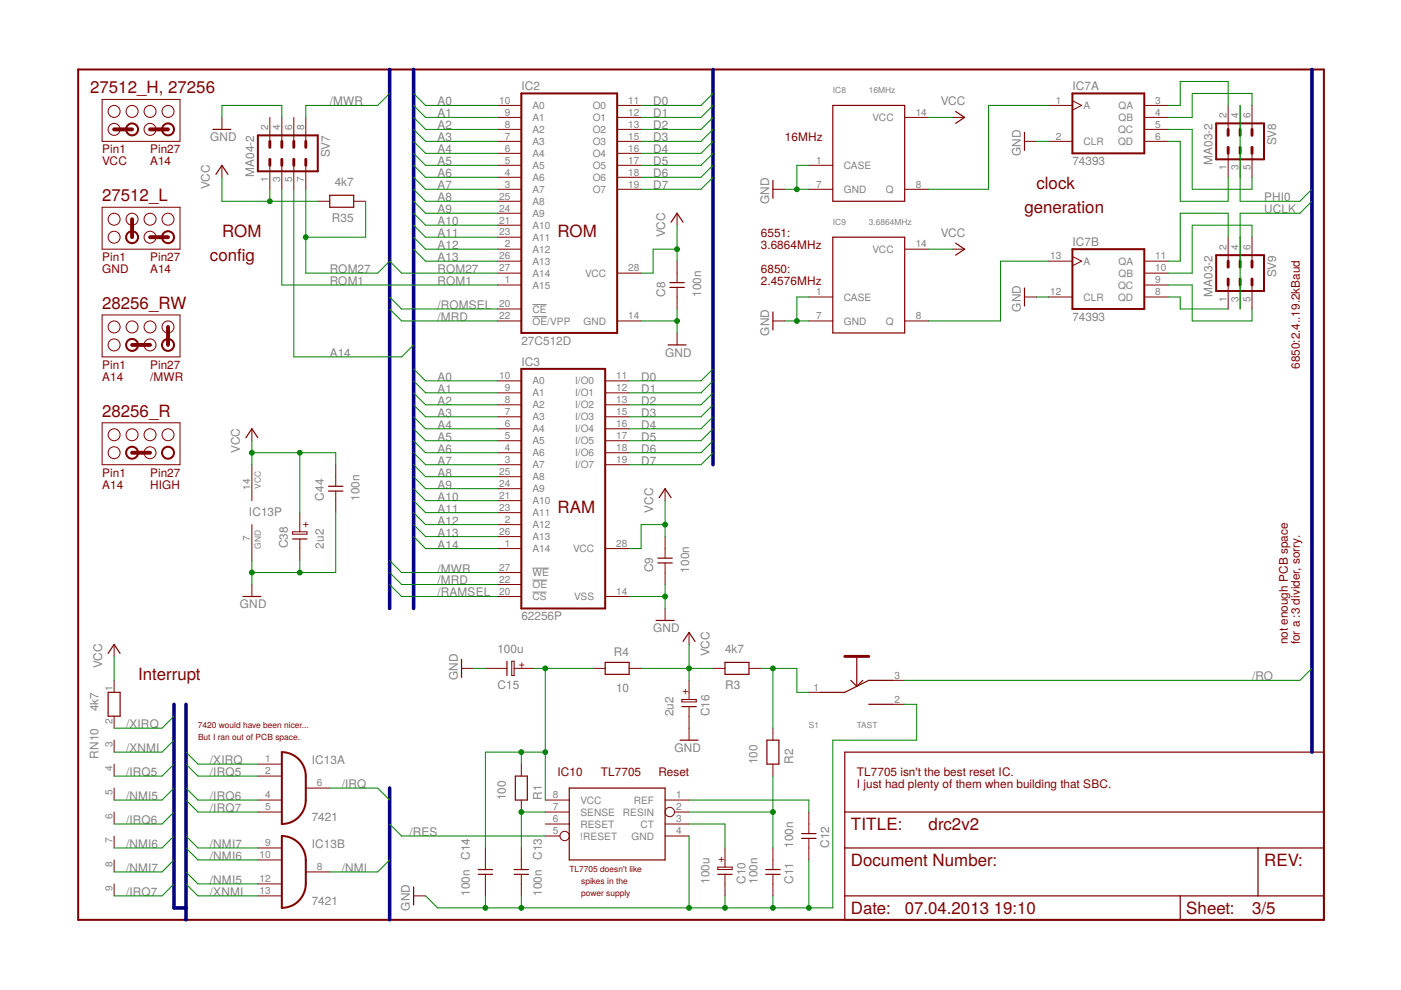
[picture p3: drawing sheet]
<svg xmlns="http://www.w3.org/2000/svg" width="297mm" height="210mm" viewBox="0 0 297 210" stroke-linecap="round" stroke-linejoin="round" font-family="sans-serif">
<path d="M112.9 64.6h3M112.9 67.1h3.1M112.9 120.5h3.5M112.9 123h3.1M112.9 125.5h3" fill="none" stroke="#808080" stroke-width=".21"/>
<g fill="none" stroke="#800000" stroke-width=".21">
<path d="M21.7 21.1h16.5v8.9h-16.5zM47.1 24.9v2.5M47.1 35.1v2.5M57.2 24.9v5.1M57.2 35.1v5M59.8 24.9v5.1M59.8 35.1v5M62.3 24.9v5.1M62.3 35.1v5M64.8 24.9v5.1M64.8 35.1v5M105.5 30h5"/>
<path d="M105.5 37.6h5M105.5 35.1h5M105.5 32.5h5M105.5 27.4h5M105.5 24.9h5M105.5 22.4h5M130.9 30h5M130.9 37.6h5M130.9 35.1h5M130.9 32.5h5M130.9 27.4h5M130.9 24.9h5"/>
<path d="M130.9 22.4h5M171.5 35.1h5.1M191.8 24.9h5.1M202 24.9h2.5M217.2 30h2.6M222.3 30h5.1M222.3 22.4h5.1M227.4 21.4l1.9 1-1.9 .9M242.6 30h5.1M242.6 27.4h5.1M242.6 24.9h5.1M242.6 22.4h5.1"/>
<path d="M260.4 22.4v5M260.4 32.5v5.1M262.9 22.4v5M262.9 32.5v5.1M265.5 22.4v5M265.5 32.5v5.1M21.7 43.9h16.5v8.9h-16.5zM67.4 42.7h2.5M75 42.7h2.5M105.5 52.8h5M105.5 40.1h5M105.5 47.8h5"/>
<path d="M105.5 50.3h5M105.5 45.2h5M105.5 42.7h5M105.5 55.4h5M105.5 57.9h5M130.9 40.1h5M130.9 57.9h5M143.6 45.2v2.6M143.6 55.4v4.5M163.9 40.1h2.5M171.5 40.1h5.1M191.8 52.8h5.1"/>
<path d="M191.8 40.1h5.1M202 52.8h2.5M222.3 55.4h5.1M227.4 54.4l1.9 1-1.9 .9M242.6 55.4h5.1M242.6 57.9h5.1M260.4 50.3v5.1M262.9 50.3v5.1M265.5 50.3v5.1M21.7 66.8h16.5v8.9h-16.5zM105.5 60.4h5M105.5 65.5h5"/>
<path d="M105.5 68.1h5M130.9 68.1h5M143.6 60.9v4.6M143.6 70.6v2.5M163.9 68.1h2.5M171.5 68.1h5.1M171.5 63h5.1M191.8 68.1h5.1M217.2 63h2.6M222.3 63h5.1M242.6 60.4h5.1M242.6 63h5.1"/>
<path d="M260.4 60.4v5.1M262.9 60.4v5.1M265.5 60.4v5.1M21.7 89.6h16.5v8.9h-16.5zM53.4 90.9v2.6M53.4 98.5v7.7M71.2 98.5v4.6M105.5 98.5h5M105.5 80.8h5M105.5 83.3h5M105.5 85.8h5M105.5 88.4h5"/>
<path d="M105.5 90.9h5M105.5 93.5h5M105.5 96h5M128.3 98.5h5.1M128.3 80.8h5.1M128.3 83.3h5.1M128.3 85.8h5.1M128.3 88.4h5.1M128.3 90.9h5.1M128.3 93.5h5.1M128.3 96h5.1M53.4 111.2v7.7"/>
<path d="M62 112.8h3.1v.5h-3.1zM63.6 108.7v4.1M63.6 114.3v4.6M71.2 104.1v4.6M105.5 101.1h5M105.5 103.6h5M105.5 106.2h5M105.5 108.7h5M105.5 111.2h5M105.5 113.8h5M105.5 116.3h5M128.3 116.3h5.1"/>
<path d="M141 103.6v2.6M141 113.8v4.5M141 119.4v4.5M24.2 136.6v2.6M53.4 123.9v2.6M105.5 121.4h5M105.5 123.9h5M105.5 126.5h5M128.3 126.5h5.1M141 129v2.6M146.1 134.1v2.5M24.2 144.3v2.5"/>
<path d="M24.2 151.8v2.6M24.2 156.9v2.6M97.9 141.7h2.5M102.9 141.7h4.6M108.5 140.2h.5v3h-.5zM109 141.7h4.1M125.8 141.7h2.5M133.4 141.7h2.5M144.6 148.3h3v.5h-3zM146.1 144.3v4M146.1 149.8v7.1M151.2 141.7h2.5"/>
<path d="M158.8 141.7h2.5M163.9 154.4v2.5M171.5 146.8h2.5M189.3 144.3h2.5M189.3 149.3h2.5M24.2 162v2.5M24.2 167.1v2.5M24.2 172.2v2.5M24.2 177.2v2.6M54.7 172.2h5.1M54.7 169.6h5.1M54.7 162h5.1"/>
<path d="M54.7 164.5h5.1M54.7 179.8h5.1M64.8 167.1h5.1M102.9 179.8v4.6M110.5 162v2.5M110.5 169.6v2.6M110.5 179.8v4.6M115.6 177.2h3.1M115.6 174.7h5.1M115.6 172.2h5.1M115.6 169.6h5.1M141 177.2h5.1"/>
<path d="M141 174.7h5.1M141 169.6h5.1M143 172.2h3.1M153.7 179.8v4.1M163.9 162v2.5M163.9 179.8v4.6M171.5 172.2v4.5M171.5 177.8v4.5M24.2 182.3v2.6M24.2 187.4v2.5M54.7 182.3h5.1M54.7 187.4h5.1"/>
<path d="M54.7 189.9h5.1M64.8 184.9h5.1M87.7 189.9h2.5M102.9 185.4v4.5M110.5 185.4v4.5M152.2 183.9h3v.5h-3zM153.7 185.4v4.5M163.9 185.4v4.5"/>
<circle cx="24.2" cy="27.4" r="1.27"/>
<circle cx="24.2" cy="23.6" r="1.27"/>
<circle cx="28" cy="23.6" r="1.27"/>
<circle cx="31.8" cy="23.6" r="1.27"/>
<circle cx="31.8" cy="27.4" r="1.27"/>
<circle cx="35.6" cy="23.6" r="1.27"/>
<circle cx="24.2" cy="46.5" r="1.27"/>
<circle cx="24.2" cy="50.3" r="1.27"/>
<circle cx="28" cy="46.5" r="1.27"/>
<circle cx="31.8" cy="50.3" r="1.27"/>
<circle cx="31.8" cy="46.5" r="1.27"/>
<circle cx="35.6" cy="46.5" r="1.27"/>
<circle cx="24.2" cy="73.1" r="1.27"/>
<circle cx="24.2" cy="69.3" r="1.27"/>
<circle cx="28" cy="69.3" r="1.27"/>
<circle cx="31.8" cy="73.1" r="1.27"/>
<circle cx="31.8" cy="69.3" r="1.27"/>
<circle cx="35.6" cy="69.3" r="1.27"/>
<circle cx="24.2" cy="92.2" r="1.27"/>
<circle cx="24.2" cy="96" r="1.27"/>
<circle cx="28" cy="92.2" r="1.27"/>
<circle cx="31.8" cy="92.2" r="1.27"/>
<circle cx="31.8" cy="96" r="1.27"/>
<circle cx="35.6" cy="92.2" r="1.27"/>
<circle cx="119.7" cy="177.2" r=".99"/>
<circle cx="142" cy="172.2" r=".99"/>
</g>
<path d="M24.2 27.4h3.8M31.8 27.4h3.8M28 46.5v3.8M31.8 50.3h3.8M28 73.1h3.8M35.6 69.3v3.8M28 96h3.8" fill="none" stroke="#800000" stroke-width=".83"/>
<g fill="none" stroke="#800000" stroke-width=".42">
<path d="M16.6 14.7h264.1v180.3h-264.1zM110.5 19.8h20.4v50.8h-20.4zM227.4 19.8h15.2v12.7h-15.2zM54.7 28.7h12.7v7.6h-12.7zM257.9 26.2h10.1v7.6h-10.1zM227.4 52.8h15.2v12.7h-15.2zM257.9 54.1h10.1v7.6h-10.1zM110.5 78.2h17.8v50.8h-17.8zM59.8 159.5a5.1 5.1 0 0 1 5 5v5.1a5.1 5.1 0 0 1-5 5.1zM59.8 177.2a5.1 5.1 0 0 1 5 5.1v5.1a5.1 5.1 0 0 1-5 5.1z"/>
<circle cx="28" cy="27.4" r="1.27"/>
<circle cx="35.6" cy="27.4" r="1.27"/>
<circle cx="28" cy="50.3" r="1.27"/>
<circle cx="35.6" cy="50.3" r="1.27"/>
<circle cx="28" cy="73.1" r="1.27"/>
<circle cx="35.6" cy="73.1" r="1.27"/>
<circle cx="28" cy="96" r="1.27"/>
<circle cx="35.6" cy="96" r="1.27"/>
</g>
<g fill="none" stroke="#800000" stroke-width=".25">
<path d="M45.1 27.4h3.9M45.8 37l1.3-1.9 1.2 1.9M163.9 38.2v3.8M176.6 22.4h15.2v20.3h-15.2zM202.6 23.6l1.9 1.3-1.9 1.3M217.2 28.1v3.8M69.9 41.4h5.1v2.5h-5.1zM142 59.9h3.1M142.3 47.1l1.3-1.9 1.2 1.9M176.6 50.3h15.2v20.3h-15.2zM202.6 51.6l1.9 1.2-1.9 1.3M141.6 73.1h3.9"/>
<path d="M142 60.9h3.1M163.9 66.1v3.9M217.2 61.1v3.8M52.1 92.8l1.3-1.9 1.3 1.9M62 114.3h3.1M69.7 104.1h3M69.7 103.1h3M139.5 119.4h3M139.5 118.3h3M139.7 105.5l1.3-1.9 1.3 1.9M22.9 138.5l1.3-1.9 1.3 1.9M51.5 126.5h3.8"/>
<path d="M97.9 139.8v3.8M139.1 131.6h3.8M144.8 136l1.3-1.9 1.3 1.9M181.7 139.2v6.3M22.9 146.8h2.6v5h-2.6zM107.5 140.2v3M128.3 140.4h5.1v2.6h-5.1zM144.2 156.9h3.8M144.6 149.8h3M153.7 140.4h5.1v2.6h-5.1zM162.6 156.9h2.5v5.1h-2.5zM179.1 159.5h101.6v35.5h-101.6z"/>
<path d="M180.4 144.3l1.3 1.2M182.9 144.3l-1.2 1.2M184.2 149.3h5.1M189.3 144.3h-5.1l-5.1 2.5h-5.1M109.3 164.5h2.5v5.1h-2.5zM120.7 167.1h20.3v15.2h-20.3zM170 177.8h3M170 176.7h3M179.1 179.8h101.6M179.1 172.2h101.6M266.7 179.8v10.1M87.7 188v3.9"/>
<path d="M101.4 185.4h3M101.4 184.4h3M109 185.4h3.1M109 184.4h3.1M152.2 185.4h3M162.3 185.4h3.1M162.3 184.4h3.1M179.1 189.9h101.6M250.2 189.9v5.1"/>
</g>
<g fill="none" stroke="#800000" stroke-width=".61">
<path d="M57.2 30v1.2M57.2 33.8v1.3M59.8 30v1.2M59.8 33.8v1.3M62.3 30v1.2M62.3 33.8v1.3M64.8 30v1.2M64.8 33.8v1.3M260.4 27.4v1.3M260.4 31.2v1.3M262.9 27.4v1.3M262.9 31.2v1.3"/>
<path d="M265.5 27.4v1.3M265.5 31.2v1.3M260.4 55.4v1.2M260.4 59.2v1.2M262.9 55.4v1.2M262.9 59.2v1.2M265.5 55.4v1.2M265.5 59.2v1.2M179.1 139.2h5.1"/>
</g>
<path d="M82.6 14.7v114.3M87.7 14.7v114.3M151.2 14.7v83.8M278.2 14.7v144.8M36.9 149.3v43.2h2.5M39.4 149.3v45.7M82.6 167.1v27.9" fill="none" stroke="#000080" stroke-width=".76"/>
<g fill="none" stroke="#008000" stroke-width=".21">
<path d="M82.6 19.8l-2.5 2.6h-15.3v2.5M87.7 19.8l2.5 2.6h15.3M151.2 19.8l-2.6 2.6h-12.7M47.1 24.9v-2.5h12.7v2.5M47.1 37.6v5.1h20.3M87.7 37.6l2.5 2.5h15.3M87.7 32.5l2.5 2.6h15.3M87.7 27.4l2.5 2.6h15.3M87.7 22.4l2.5 2.5h15.3M87.7 24.9l2.5 2.5h15.3M87.7 30l2.5 2.5h15.3M87.7 35.1l2.5 2.5h15.3"/>
<path d="M151.2 37.6l-2.6 2.5h-12.7M151.2 32.5l-2.6 2.6h-12.7M151.2 27.4l-2.6 2.6h-12.7M151.2 22.4l-2.6 2.5h-12.7M151.2 24.9l-2.6 2.5h-12.7M151.2 30l-2.6 2.5h-12.7M151.2 35.1l-2.6 2.5h-12.7M171.5 35.1h-2.5v5M196.9 24.9h5.1M219.8 30h2.5M222.3 22.4h-12.7v17.7h-12.7M247.7 27.4h5.1v12.7h12.7v-2.5"/>
<path d="M247.7 30h2.5v12.7h10.2v-5.1M247.7 22.4h2.5v-5.1h10.2v5.1M262.9 22.4v20.3h12.7l2.6-2.6M265.5 22.4v-2.6h-12.7v5.1h-5.1M57.2 40.1v2.6M59.8 40.1v20.3h45.7M62.3 40.1v35.6h22.9l2.5-2.6M64.8 40.1v17.8h15.3l2.5-2.5 2.6 2.5h20.3M77.5 42.7v7.6h-12.7M87.7 50.3l2.5 2.5h15.3M87.7 40.1l2.5 2.6h15.3M87.7 42.7l2.5 2.5h15.3"/>
<path d="M87.7 45.2l2.5 2.6h15.3M87.7 47.8l2.5 2.5h15.3M87.7 52.8l2.5 2.6h15.3M143.6 47.8v7.6M143.6 52.8h-5.1v5.1h-2.6M166.4 40.1h5.1M196.9 52.8h5.1M222.3 55.4h-10.2v12.7h-15.2M260.4 50.3v-5.1h-10.2v10.2h-2.5M265.5 50.3v-2.5h-12.7v10.1h-5.1M278.2 42.7l-2.6 2.5h-12.7v20.3M82.6 65.5l2.6 2.6h20.3"/>
<path d="M82.6 63l2.6 2.5h20.3M87.7 78.2l2.5 2.6h15.3M135.9 68.1h7.7M143.6 65.5v5.1M151.2 78.2l-2.6 2.6h-15.2M166.4 68.1h5.1M171.5 63h-2.5v5.1M219.8 63h2.5M247.7 60.4h5.1v7.7h12.7v-2.6M247.7 63h2.5v2.5h10.2M53.4 96h17.8v2.5M53.4 93.5v5"/>
<path d="M63.6 96v12.7M87.7 93.5l2.5 2.5h15.3M87.7 80.8l2.5 2.5h15.3M87.7 83.3l2.5 2.5h15.3M87.7 85.8l2.5 2.6h15.3M87.7 88.4l2.5 2.5h15.3M87.7 90.9l2.5 2.6h15.3M87.7 96l2.5 2.5h15.3M87.7 98.5l2.5 2.6h15.3M151.2 93.5l-2.6 2.5h-15.2M151.2 80.8l-2.6 2.5h-15.2M151.2 83.3l-2.6 2.5h-15.2"/>
<path d="M151.2 85.8l-2.6 2.6h-15.2M151.2 88.4l-2.6 2.5h-15.2M151.2 90.9l-2.6 2.6h-15.2M151.2 96l-2.6 2.5h-15.2M53.4 118.9v5M63.6 118.9v2.5M71.2 108.7v12.7h-17.8M82.6 118.9l2.6 2.5h20.3M87.7 108.7l2.5 2.5h15.3M87.7 113.8l2.5 2.5h15.3M87.7 101.1l2.5 2.5h15.3M87.7 103.6l2.5 2.6h15.3"/>
<path d="M87.7 106.2l2.5 2.5h15.3M87.7 111.2l2.5 2.6h15.3M141 106.2v7.6M141 111.2h-5.1v5.1h-2.5M24.2 139.2v5.1M82.6 123.9l2.6 2.6h20.3M82.6 121.4l2.6 2.5h20.3M133.4 126.5h7.6M141 123.9v5.1M146.1 136.6v7.7M36.9 151.8l-2.5 2.6h-10.2M36.9 156.9l-2.5 2.6h-10.2"/>
<path d="M39.4 159.5l2.6 2.5h12.7M100.4 141.7h2.5M110.5 159.5v2.5M113.1 141.7h12.7M115.6 159.5h-12.7v20.3M115.6 141.7v27.9M135.9 141.7h15.3M161.3 141.7h7.7v5.1h2.5M163.9 141.7v12.7M191.8 149.3h2.6v7.6h-17.8v35.6h-83.8l-2.6-2.6M278.2 141.7l-2.6 2.6h-83.8M36.9 172.2l-2.5 2.5h-10.2"/>
<path d="M36.9 167.1l-2.5 2.5h-10.2M36.9 162l-2.5 2.5h-10.2M36.9 177.2l-2.5 2.6h-10.2M39.4 169.6l2.6 2.6h12.7M39.4 167.1l2.6 2.5h12.7M39.4 162l2.6 2.5h12.7M39.4 179.8l2.6 2.5h12.7M39.4 177.2l2.6 2.6h12.7M69.9 167.1h10.2l2.5 2.5M82.6 174.7l2.6 2.5h30.4M115.6 172.2h-5.1v7.6M146.1 177.2v15.3"/>
<path d="M146.1 169.6h25.4v2.6M146.1 174.7h7.6v5.1M146.1 172.2h17.8M163.9 164.5v15.3M36.9 182.3l-2.5 2.6h-10.2M36.9 187.4l-2.5 2.5h-10.2M39.4 187.4l2.6 2.5h12.7M39.4 184.9l2.6 2.5h12.7M82.6 182.3l-2.5 2.6h-10.2M102.9 189.9v2.6M110.5 189.9v2.6M153.7 189.9v2.6"/>
<path d="M163.9 189.9v2.6M171.5 182.3v10.2"/>
</g>
<g fill="#008000" stroke="#008000" stroke-width=".21">
<circle cx="169" cy="68.1" r=".51"/>
<circle cx="169" cy="40.1" r=".51"/>
<circle cx="143.6" cy="68.1" r=".51"/>
<circle cx="141" cy="126.5" r=".51"/>
<circle cx="110.5" cy="192.5" r=".51"/>
<circle cx="163.9" cy="192.5" r=".51"/>
<circle cx="153.7" cy="192.5" r=".51"/>
<circle cx="146.1" cy="192.5" r=".51"/>
<circle cx="171.5" cy="192.5" r=".51"/>
<circle cx="102.9" cy="192.5" r=".51"/>
<circle cx="63.6" cy="121.4" r=".51"/>
<circle cx="53.4" cy="121.4" r=".51"/>
<circle cx="143.6" cy="52.8" r=".51"/>
<circle cx="141" cy="111.2" r=".51"/>
<circle cx="57.2" cy="42.7" r=".51"/>
<circle cx="146.1" cy="141.7" r=".51"/>
<circle cx="53.4" cy="96" r=".51"/>
<circle cx="63.6" cy="96" r=".51"/>
<circle cx="64.8" cy="50.3" r=".51"/>
<circle cx="163.9" cy="172.2" r=".51"/>
<circle cx="110.5" cy="172.2" r=".51"/>
<circle cx="115.6" cy="159.5" r=".51"/>
<circle cx="115.6" cy="141.7" r=".51"/>
<circle cx="110.5" cy="159.5" r=".51"/>
<circle cx="163.9" cy="141.7" r=".51"/>
</g>
<g font-size="3.6" fill="#800000">
<text x="19.1" y="19.8">27512_H, 27256</text>
<text x="219.7" y="40.1">clock</text>
<text x="21.7" y="42.7">27512_L</text>
<text x="217.2" y="45.2">generation</text>
<text x="47.1" y="50.3">ROM</text>
<text x="118.2" y="50.3">ROM</text>
<text x="44.5" y="55.4">confg</text>
<text x="50.3" y="55.4">i</text>
<text x="21.7" y="65.5">28256_RW</text>
<text x="21.7" y="88.4">28256_R</text>
<text x="118.2" y="108.7">RAM</text>
<text x="29.3" y="144.2">Interrupt</text>
<text x="180.4" y="176">TITLE:</text>
<text x="196.9" y="176">drc2v2</text>
<text x="180.4" y="183.6">Document Number:</text>
<text x="268" y="183.6">REV:</text>
<text x="180.4" y="193.8">Date:</text>
<text x="191.8" y="193.8">07.04.2013</text>
<text x="210.7" y="193.8">19:10</text>
<text x="251.5" y="193.8">Sheet:</text>
<text x="265.5" y="193.8">3/5</text>
</g>
<g font-size="2.5" fill="#808080">
<text x="69.9" y="22.4">/MWR</text>
<text x="92.8" y="22.4">A0</text>
<text x="110.6" y="19.2">IC2</text>
<text x="138.5" y="22.4">D0</text>
<text x="199.4" y="22.4">VCC</text>
<text x="227.4" y="19.2">IC7A</text>
<text x="44.5" y="30">GND</text>
<text x="92.8" y="24.9">A1</text>
<text x="92.8" y="27.4">A2</text>
<text x="92.8" y="30">A3</text>
<text x="138.5" y="24.9">D1</text>
<text x="138.5" y="27.4">D2</text>
<text x="138.5" y="30">D3</text>
<text x="69.9" y="33.4" transform="rotate(-90 69.9 33.4)">SV7</text>
<text x="92.8" y="32.5">A4</text>
<text x="92.8" y="35">A5</text>
<text x="138.5" y="32.5">D4</text>
<text x="138.5" y="35">D5</text>
<text x="216.4" y="33.1" transform="rotate(-90 216.4 33.1)">GND</text>
<text x="227.4" y="35">74393</text>
<text x="257.1" y="35" transform="rotate(-90 257.1 35)">MA03-2</text>
<text x="270.5" y="30.8" transform="rotate(-90 270.5 30.8)">SV8</text>
<text x="44.5" y="40.1" transform="rotate(-90 44.5 40.1)">VCC</text>
<text x="53.9" y="37.5" transform="rotate(-90 53.9 37.5)">MA04-2</text>
<text x="71" y="39.4">4k7</text>
<text x="92.8" y="37.6">A6</text>
<text x="92.8" y="40.1">A7</text>
<text x="138.5" y="40.1">D7</text>
<text x="138.5" y="37.6">D6</text>
<text x="70.4" y="47">R35</text>
<text x="92.8" y="42.7">A8</text>
<text x="92.8" y="45.2">A9</text>
<text x="92.8" y="47.7">A10</text>
<text x="163.1" y="43.2" transform="rotate(-90 163.1 43.2)">GND</text>
<text x="268" y="45.2">UCLK</text>
<text x="268" y="42.7">PHI0</text>
<text x="92.8" y="50.3">A11</text>
<text x="92.8" y="52.8">A12</text>
<text x="141" y="50.3" transform="rotate(-90 141 50.3)">VCC</text>
<text x="199.4" y="50.3">VCC</text>
<text x="227.4" y="52.2">IC7B</text>
<text x="69.9" y="57.9">ROM27</text>
<text x="92.8" y="55.4">A13</text>
<text x="92.8" y="57.9">ROM27</text>
<text x="270.5" y="58.8" transform="rotate(-90 270.5 58.8)">SV9</text>
<text x="69.9" y="60.4">ROM1</text>
<text x="92.8" y="65.5">/ROMSEL</text>
<text x="92.8" y="60.4">ROM1</text>
<text x="141" y="63" transform="rotate(-90 141 63)">C8</text>
<text x="148.6" y="63" transform="rotate(-90 148.6 63)">100n</text>
<text x="257.1" y="62.9" transform="rotate(-90 257.1 62.9)">MA03-2</text>
<text x="92.8" y="68.1">/MRD</text>
<text x="163.1" y="71.2" transform="rotate(-90 163.1 71.2)">GND</text>
<text x="216.4" y="66.1" transform="rotate(-90 216.4 66.1)">GND</text>
<text x="227.4" y="68.1">74393</text>
<text x="69.9" y="75.7">A14</text>
<text x="110.5" y="73.1">27C512D</text>
<text x="110.6" y="77.6">IC3</text>
<text x="141" y="75.7">GND</text>
<text x="92.8" y="80.8">A0</text>
<text x="92.8" y="83.3">A1</text>
<text x="136" y="80.8">D0</text>
<text x="136" y="83.3">D1</text>
<text x="92.8" y="85.8">A2</text>
<text x="92.8" y="88.4">A3</text>
<text x="136" y="85.8">D2</text>
<text x="136" y="88.4">D3</text>
<text x="50.9" y="96" transform="rotate(-90 50.9 96)">VCC</text>
<text x="92.8" y="90.9">A4</text>
<text x="92.8" y="93.5">A5</text>
<text x="92.8" y="96">A6</text>
<text x="136" y="90.9">D4</text>
<text x="136" y="93.5">D5</text>
<text x="136" y="96">D6</text>
<text x="92.8" y="98.5">A7</text>
<text x="92.8" y="101.1">A8</text>
<text x="136" y="98.5">D7</text>
<text x="68.6" y="106.1" transform="rotate(-90 68.6 106.1)">C44</text>
<text x="76.3" y="106.2" transform="rotate(-90 76.3 106.2)">100n</text>
<text x="92.8" y="103.6">A9</text>
<text x="92.8" y="106.2">A10</text>
<text x="52.8" y="109.3">IC13P</text>
<text x="92.8" y="108.7">A11</text>
<text x="92.8" y="111.2">A12</text>
<text x="92.8" y="113.8">A13</text>
<text x="138.5" y="108.7" transform="rotate(-90 138.5 108.7)">VCC</text>
<text x="61" y="116.3" transform="rotate(-90 61 116.3)">C38</text>
<text x="68.6" y="116.3" transform="rotate(-90 68.6 116.3)">2u2</text>
<text x="92.8" y="116.3">A14</text>
<text x="92.8" y="121.4">/MWR</text>
<text x="92.8" y="123.9">/MRD</text>
<text x="138.5" y="121.4" transform="rotate(-90 138.5 121.4)">C9</text>
<text x="146.1" y="121.4" transform="rotate(-90 146.1 121.4)">100n</text>
<text x="50.9" y="129">GND</text>
<text x="92.8" y="126.5">/RAMSEL</text>
<text x="110.5" y="131.5">62256P</text>
<text x="138.5" y="134.1">GND</text>
<text x="21.7" y="141.7" transform="rotate(-90 21.7 141.7)">VCC</text>
<text x="105.5" y="138.4">100u</text>
<text x="130.2" y="139.2">R4</text>
<text x="150.4" y="139.1" transform="rotate(-90 150.4 139.1)">VCC</text>
<text x="153.7" y="138.4">4k7</text>
<text x="97.1" y="144.2" transform="rotate(-90 97.1 144.2)">GND</text>
<text x="105.5" y="146">C15</text>
<text x="130.6" y="146.8">10</text>
<text x="153.7" y="146">R3</text>
<text x="265.5" y="144.2">/RO</text>
<text x="20.9" y="150.8" transform="rotate(-90 20.9 150.8)">4k7</text>
<text x="26.7" y="154.4">/XIRQ</text>
<text x="142.8" y="151.9" transform="rotate(-90 142.8 151.9)">2u2</text>
<text x="150.4" y="151.8" transform="rotate(-90 150.4 151.8)">C16</text>
<text x="20.9" y="160.9" transform="rotate(-90 20.9 160.9)">RN10</text>
<text x="26.7" y="159.5">/XNMI</text>
<text x="143" y="159.5">GND</text>
<text x="26.7" y="164.6">/IRQ5</text>
<text x="44.5" y="162">/XIRQ</text>
<text x="44.5" y="164.6">/IRQ5</text>
<text x="66.1" y="162">IC13A</text>
<text x="72.4" y="167.1">/IRQ</text>
<text x="160.6" y="162" transform="rotate(-90 160.6 162)">100</text>
<text x="168.2" y="162" transform="rotate(-90 168.2 162)">R2</text>
<text x="26.7" y="169.6">/NMI5</text>
<text x="44.5" y="169.6">/IRQ6</text>
<text x="44.5" y="172.2">/IRQ7</text>
<text x="107.2" y="169.6" transform="rotate(-90 107.2 169.6)">100</text>
<text x="114.9" y="169.6" transform="rotate(-90 114.9 169.6)">R1</text>
<text x="26.7" y="174.7">/IRQ6</text>
<text x="26.7" y="179.8">/NMI6</text>
<text x="44.5" y="179.8">/NMI7</text>
<text x="66.1" y="174.1">7421</text>
<text x="66.1" y="179.8">IC13B</text>
<text x="86.8" y="177.3">/RES</text>
<text x="168.2" y="179.8" transform="rotate(-90 168.2 179.8)">100n</text>
<text x="175.8" y="179.8" transform="rotate(-90 175.8 179.8)">C12</text>
<text x="26.7" y="184.9">/NMI7</text>
<text x="44.5" y="182.3">/NMI6</text>
<text x="72.4" y="184.9">/NMI</text>
<text x="99.6" y="182.3" transform="rotate(-90 99.6 182.3)">C14</text>
<text x="114.9" y="182.3" transform="rotate(-90 114.9 182.3)">C13</text>
<text x="26.7" y="190">/IRQ7</text>
<text x="44.5" y="190">/XNMI</text>
<text x="44.5" y="187.4">/NMI5</text>
<text x="66.1" y="191.9">7421</text>
<text x="99.6" y="190" transform="rotate(-90 99.6 190)">100n</text>
<text x="114.9" y="190" transform="rotate(-90 114.9 190)">100n</text>
<text x="150.4" y="187.4" transform="rotate(-90 150.4 187.4)">100u</text>
<text x="158" y="187.4" transform="rotate(-90 158 187.4)">C10</text>
<text x="160.6" y="187.4" transform="rotate(-90 160.6 187.4)">100n</text>
<text x="168.2" y="187.4" transform="rotate(-90 168.2 187.4)">C11</text>
<text x="86.9" y="193.1" transform="rotate(-90 86.9 193.1)">GND</text>
</g>
<g font-size="2.5" fill="#800000">
<text x="166.4" y="30">16MHz</text>
<text x="21.7" y="32.5">Pin1</text>
<text x="21.7" y="35">VCC</text>
<text x="31.8" y="32.5">Pin27</text>
<text x="31.8" y="35">A14</text>
<text x="161.3" y="52.8">3.6864MHz</text>
<text x="161.3" y="50.3">6551:</text>
<text x="21.7" y="55.4">Pin1</text>
<text x="21.7" y="57.9">GND</text>
<text x="31.8" y="55.4">Pin27</text>
<text x="31.8" y="57.9">A14</text>
<text x="161.3" y="57.9">6850:</text>
<text x="161.3" y="60.4">2.4576MHz</text>
<text x="21.7" y="78.2">Pin1</text>
<text x="21.7" y="80.8">A14</text>
<text x="31.8" y="80.8">/MWR</text>
<text x="31.8" y="78.2">Pin27</text>
<text x="275.6" y="78.2" transform="rotate(-90 275.6 78.2)">6850:2.4..19.2kBaud</text>
<text x="21.7" y="101.1">Pin1</text>
<text x="31.8" y="101.1">Pin27</text>
<text x="21.7" y="103.6">A14</text>
<text x="31.8" y="103.6">HIGH</text>
<text x="65.5" y="111.9" transform="rotate(-90 65.5 111.9)">+</text>
<text x="273.1" y="136.6" transform="rotate(-90 273.1 136.6)">not enough PCB space</text>
<text x="275.6" y="136.6" transform="rotate(-90 275.6 136.6)">for a :3 divider, sorry.</text>
<text x="109.9" y="141.6">+</text>
<text x="146" y="147.4" transform="rotate(-90 146 147.4)">+</text>
<text x="118.2" y="164.6">IC10</text>
<text x="127.4" y="164.6">TL7705</text>
<text x="139.6" y="164.6">Reset</text>
<text x="181.7" y="164.6">TL7705 isn't the best reset IC.</text>
<text x="181.7" y="167.1">I just had plenty of them when building that SBC.</text>
<text x="153.6" y="183" transform="rotate(-90 153.6 183)">+</text>
</g>
<g font-size="2.1" fill="#808080">
<text x="105.8" y="22">10</text>
<text x="112.9" y="23.1">A0</text>
<text x="125.7" y="23.1">O0</text>
<text x="133.2" y="22">11</text>
<text x="223.8" y="22">1</text>
<text x="229.7" y="23.1">A</text>
<text x="237.2" y="23.1">QA</text>
<text x="244.9" y="22">3</text>
<text x="56.9" y="27.6" transform="rotate(-90 56.9 27.6)">2</text>
<text x="59.4" y="27.6" transform="rotate(-90 59.4 27.6)">4</text>
<text x="61.9" y="27.6" transform="rotate(-90 61.9 27.6)">6</text>
<text x="64.5" y="27.6" transform="rotate(-90 64.5 27.6)">8</text>
<text x="107" y="29.6">7</text>
<text x="107" y="27.1">8</text>
<text x="107" y="24.5">9</text>
<text x="112.9" y="28.2">A2</text>
<text x="112.9" y="25.7">A1</text>
<text x="125.7" y="25.7">O1</text>
<text x="125.7" y="28.2">O2</text>
<text x="133.2" y="24.5">12</text>
<text x="133.2" y="27.1">13</text>
<text x="133.2" y="29.6">15</text>
<text x="185" y="25.7">VCC</text>
<text x="194.1" y="24.5">14</text>
<text x="223.8" y="29.6">2</text>
<text x="237" y="28.2">QC</text>
<text x="237.2" y="25.7">QB</text>
<text x="244.9" y="24.5">4</text>
<text x="244.9" y="27.1">5</text>
<text x="244.9" y="29.6">6</text>
<text x="260" y="25.1" transform="rotate(-90 260 25.1)">2</text>
<text x="262.6" y="25.1" transform="rotate(-90 262.6 25.1)">4</text>
<text x="265.1" y="25.1" transform="rotate(-90 265.1 25.1)">6</text>
<text x="107" y="34.7">5</text>
<text x="107" y="32.2">6</text>
<text x="112.9" y="35.8">A5</text>
<text x="112.9" y="33.3">A4</text>
<text x="112.9" y="30.7">A3</text>
<text x="125.7" y="30.7">O3</text>
<text x="125.7" y="33.3">O4</text>
<text x="125.7" y="35.8">O5</text>
<text x="133.2" y="32.2">16</text>
<text x="133.2" y="34.7">17</text>
<text x="173.1" y="34.7">1</text>
<text x="178.9" y="35.8">CASE</text>
<text x="229.7" y="30.7">CLR</text>
<text x="237" y="30.7">QD</text>
<text x="56.9" y="38.6" transform="rotate(-90 56.9 38.6)">1</text>
<text x="59.4" y="38.6" transform="rotate(-90 59.4 38.6)">3</text>
<text x="61.9" y="38.6" transform="rotate(-90 61.9 38.6)">5</text>
<text x="64.5" y="38.6" transform="rotate(-90 64.5 38.6)">7</text>
<text x="107" y="39.8">3</text>
<text x="107" y="37.2">4</text>
<text x="112.9" y="40.9">A7</text>
<text x="112.9" y="38.3">A6</text>
<text x="125.7" y="38.3">O6</text>
<text x="125.7" y="40.9">O7</text>
<text x="133.2" y="37.2">18</text>
<text x="133.2" y="39.8">19</text>
<text x="173.1" y="39.8">7</text>
<text x="178.9" y="40.9">GND</text>
<text x="187.8" y="40.9">Q</text>
<text x="194.1" y="39.8">8</text>
<text x="260" y="36" transform="rotate(-90 260 36)">1</text>
<text x="262.6" y="36" transform="rotate(-90 262.6 36)">3</text>
<text x="265.1" y="36" transform="rotate(-90 265.1 36)">5</text>
<text x="105.8" y="47.4">21</text>
<text x="105.8" y="44.8">24</text>
<text x="105.8" y="42.3">25</text>
<text x="112.9" y="46">A9</text>
<text x="112.9" y="43.4">A8</text>
<text x="105.8" y="49.9">23</text>
<text x="107" y="52.5">2</text>
<text x="112.9" y="53.6">A12</text>
<text x="112.9" y="48.5">A10</text>
<text x="112.9" y="51">A11</text>
<text x="185" y="53.6">VCC</text>
<text x="194.1" y="52.5">14</text>
<text x="260" y="53" transform="rotate(-90 260 53)">2</text>
<text x="262.6" y="53" transform="rotate(-90 262.6 53)">4</text>
<text x="265.1" y="53" transform="rotate(-90 265.1 53)">6</text>
<text x="105.8" y="55">26</text>
<text x="105.8" y="57.5">27</text>
<text x="112.9" y="56.1">A13</text>
<text x="112.9" y="58.7">A14</text>
<text x="124" y="58.7">VCC</text>
<text x="133.2" y="57.5">28</text>
<text x="222.7" y="55">13</text>
<text x="229.7" y="56.1">A</text>
<text x="237.2" y="56.1">QA</text>
<text x="237.2" y="58.7">QB</text>
<text x="244.9" y="55">11</text>
<text x="244.9" y="57.5">10</text>
<text x="105.8" y="65.2">20</text>
<text x="107" y="60.1">1</text>
<text x="112.9" y="61.2">A15</text>
<text x="173.1" y="62.6">1</text>
<text x="178.9" y="63.7">CASE</text>
<text x="222.7" y="62.6">12</text>
<text x="229.7" y="63.7">CLR</text>
<text x="237" y="61.2">QC</text>
<text x="237" y="63.7">QD</text>
<text x="244.9" y="60.1">9</text>
<text x="244.9" y="62.6">8</text>
<text x="260" y="64" transform="rotate(-90 260 64)">1</text>
<text x="262.6" y="64" transform="rotate(-90 262.6 64)">3</text>
<text x="265.1" y="64" transform="rotate(-90 265.1 64)">5</text>
<text x="105.8" y="67.7">22</text>
<text x="112.9" y="66.3">CE</text>
<text x="112.9" y="68.8">OE/VPP</text>
<text x="123.7" y="68.8">GND</text>
<text x="133.2" y="67.7">14</text>
<text x="173.1" y="67.7">7</text>
<text x="178.9" y="68.8">GND</text>
<text x="187.8" y="68.8">Q</text>
<text x="194.1" y="67.7">8</text>
<text x="105.8" y="80.4">10</text>
<text x="107" y="82.9">9</text>
<text x="112.9" y="81.5">A0</text>
<text x="121.9" y="81.5">I/O0</text>
<text x="130.7" y="80.4">11</text>
<text x="130.7" y="82.9">12</text>
<text x="107" y="85.5">8</text>
<text x="107" y="88">7</text>
<text x="112.9" y="84.1">A1</text>
<text x="112.9" y="86.6">A2</text>
<text x="112.9" y="89.1">A3</text>
<text x="121.9" y="84.1">I/O1</text>
<text x="121.9" y="86.6">I/O2</text>
<text x="121.9" y="89.1">I/O3</text>
<text x="130.7" y="85.5">13</text>
<text x="130.7" y="88">15</text>
<text x="107" y="90.6">6</text>
<text x="107" y="93.1">5</text>
<text x="107" y="95.6">4</text>
<text x="112.9" y="91.7">A4</text>
<text x="112.9" y="94.2">A5</text>
<text x="121.9" y="91.7">I/O4</text>
<text x="121.9" y="94.2">I/O5</text>
<text x="130.7" y="90.6">16</text>
<text x="130.7" y="93.1">17</text>
<text x="130.7" y="95.6">18</text>
<text x="105.8" y="100.7">25</text>
<text x="107" y="98.2">3</text>
<text x="112.9" y="96.8">A6</text>
<text x="112.9" y="99.3">A7</text>
<text x="112.9" y="101.8">A8</text>
<text x="121.9" y="96.8">I/O6</text>
<text x="121.9" y="99.3">I/O7</text>
<text x="130.7" y="98.2">19</text>
<text x="53" y="103.8" transform="rotate(-90 53 103.8)">14</text>
<text x="105.8" y="103.3">24</text>
<text x="105.8" y="105.8">21</text>
<text x="112.9" y="104.4">A9</text>
<text x="112.9" y="106.9">A10</text>
<text x="105.8" y="108.3">23</text>
<text x="105.8" y="113.4">26</text>
<text x="107" y="110.9">2</text>
<text x="112.9" y="109.5">A11</text>
<text x="112.9" y="112">A12</text>
<text x="53" y="114.8" transform="rotate(-90 53 114.8)">7</text>
<text x="107" y="116">1</text>
<text x="112.9" y="114.5">A13</text>
<text x="112.9" y="117.1">A14</text>
<text x="121.5" y="117.1">VCC</text>
<text x="130.7" y="116">28</text>
<text x="105.8" y="121">27</text>
<text x="105.8" y="123.6">22</text>
<text x="112.9" y="122.1">WE</text>
<text x="112.9" y="124.7">OE</text>
<text x="105.8" y="126.1">20</text>
<text x="112.9" y="127.2">CS</text>
<text x="121.7" y="127.2">VSS</text>
<text x="130.7" y="126.1">14</text>
<text x="189.6" y="143.9">3</text>
<text x="23.8" y="146.4" transform="rotate(-90 23.8 146.4)">1</text>
<text x="172.5" y="146.4">1</text>
<text x="189.6" y="149">2</text>
<text x="23.8" y="153.4" transform="rotate(-90 23.8 153.4)">2</text>
<text x="23.8" y="158.5" transform="rotate(-90 23.8 158.5)">3</text>
<text x="56.2" y="161.7">1</text>
<text x="23.8" y="163.6" transform="rotate(-90 23.8 163.6)">4</text>
<text x="56.2" y="164.2">2</text>
<text x="67.2" y="166.7">6</text>
<text x="23.8" y="173.7" transform="rotate(-90 23.8 173.7)">6</text>
<text x="23.8" y="168.6" transform="rotate(-90 23.8 168.6)">5</text>
<text x="56.2" y="169.3">4</text>
<text x="56.2" y="171.8">5</text>
<text x="117.2" y="169.3">8</text>
<text x="117.2" y="171.8">7</text>
<text x="123.1" y="170.4">VCC</text>
<text x="123.1" y="172.9">SENSE</text>
<text x="132" y="172.9">RESIN</text>
<text x="134.4" y="170.4">REF</text>
<text x="143.4" y="171.8">2</text>
<text x="143.4" y="169.3">1</text>
<text x="23.8" y="178.8" transform="rotate(-90 23.8 178.8)">7</text>
<text x="56.2" y="179.4">9</text>
<text x="117.2" y="174.4">6</text>
<text x="117.2" y="176.9">5</text>
<text x="123" y="178">!RESET</text>
<text x="123.1" y="175.5">RESET</text>
<text x="133.9" y="178">GND</text>
<text x="135.8" y="175.5">CT</text>
<text x="143.4" y="176.9">4</text>
<text x="143.4" y="174.4">3</text>
<text x="23.8" y="183.9" transform="rotate(-90 23.8 183.9)">8</text>
<text x="55" y="182">10</text>
<text x="67.2" y="184.5">8</text>
<text x="23.8" y="189" transform="rotate(-90 23.8 189)">9</text>
<text x="55" y="187.1">12</text>
<text x="55" y="189.6">13</text>
</g>
<g font-size="1.8" fill="#808080">
<text x="176.6" y="19.8">IC8</text>
<text x="184.2" y="19.8">16MHz</text>
<text x="176.6" y="47.7">IC9</text>
<text x="184.2" y="47.7">3.6864MHz</text>
<text x="55.3" y="103.6" transform="rotate(-90 55.3 103.6)">VCC</text>
<text x="55.3" y="116.3" transform="rotate(-90 55.3 116.3)">GND</text>
<text x="171.5" y="154.4">S1</text>
<text x="181.7" y="154.4">TAST</text>
</g>
<g font-size="1.8" fill="#800000">
<text x="42" y="154.4">7420 would have been nicer...</text>
<text x="42" y="156.9">But I ran out of PCB space.</text>
<text x="120.7" y="184.9">TL7705 doesn't like</text>
<text x="123.2" y="187.4">spikes in the</text>
<text x="123.2" y="190">power supply</text>
</g>
</svg>
